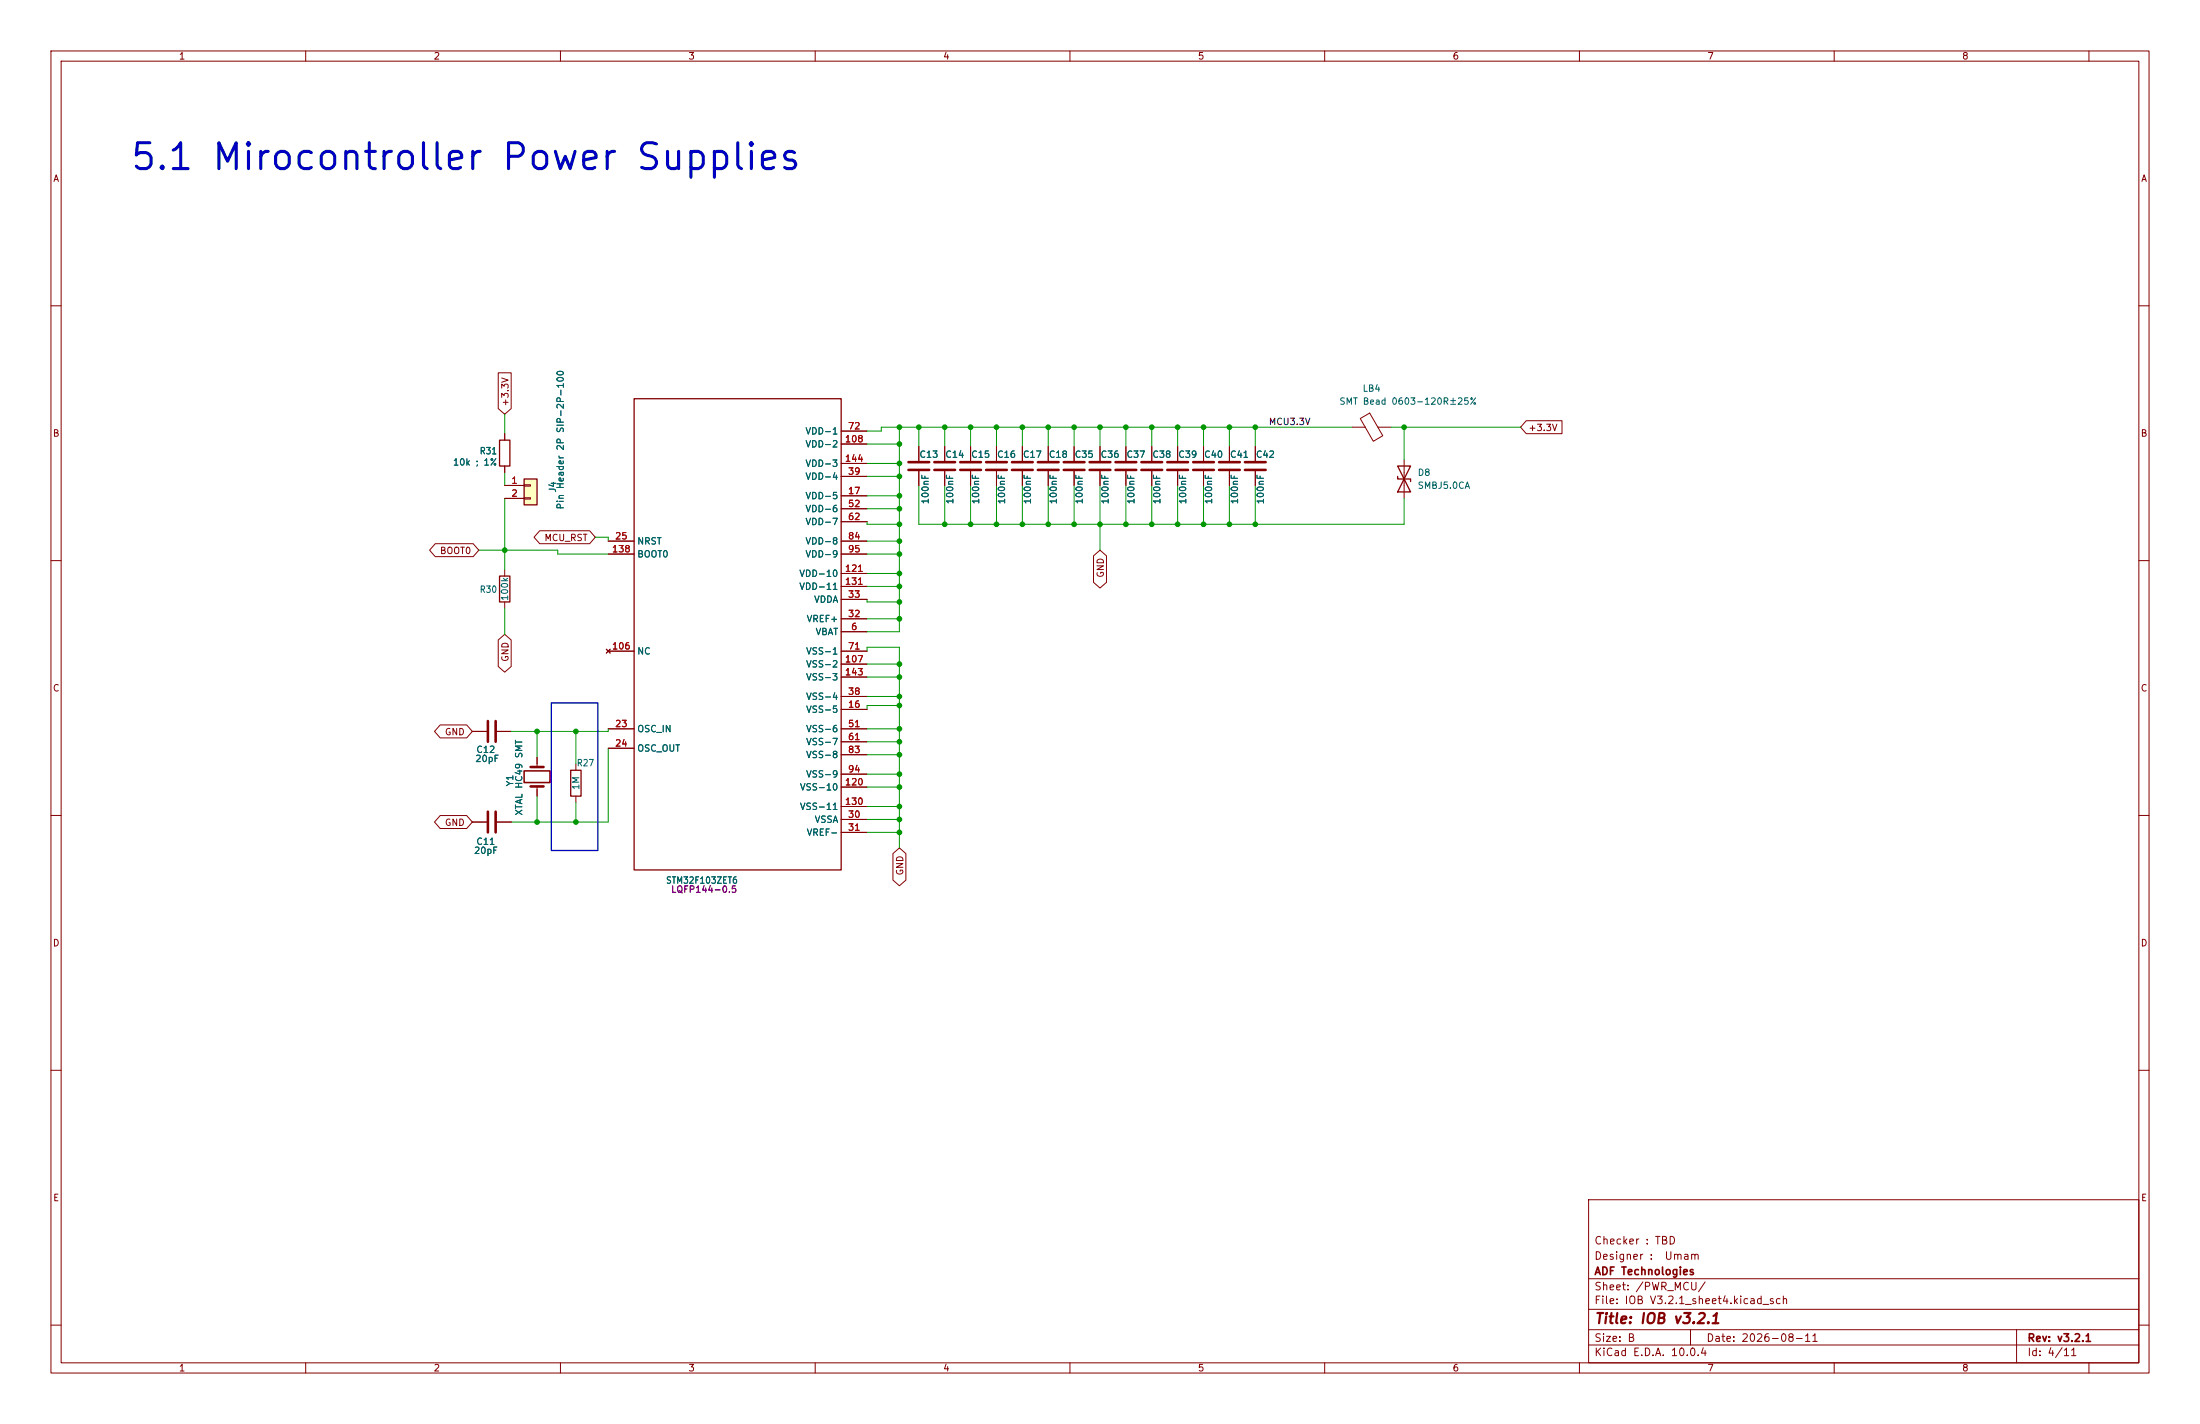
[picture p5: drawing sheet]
<svg xmlns="http://www.w3.org/2000/svg" width="432mm" height="279mm" viewBox="0 0 432 279" stroke-linecap="round" stroke-linejoin="round" font-family="sans-serif">
<g fill="none" stroke="#840000" stroke-width=".2">
<path d="M10 10h411.8v259.4h-411.8zM12 12h407.8v255.4h-407.8zM60 10v2M110 10v2M160 10v2M210 10v2M260 10v2M310 10v2M360 10v2M410 10v2M10 60h2M419.8 60h2"/>
<path d="M10 110h2M419.8 110h2M10 160h2M419.8 160h2M10 210h2M419.8 210h2M311.8 235.4h108v32h-108zM10 260h2M311.8 256.9h108M311.8 250.9h108M419.8 260h2M60 267.4v2"/>
<path d="M110 267.4v2M160 267.4v2M210 267.4v2M260 267.4v2M310 267.4v2M311.8 263.9h108M311.8 260.9h108M331.8 260.9v3M360 267.4v2M395.8 260.9v6.5M410 267.4v2"/>
</g>
<path d="M102.9 94h2.5v5.1h-2.5z" fill="#ffffc2"/>
<path d="M124.5 78.2h40.6v92.5h-40.6zM98 86.4h2.1v5h-2.1zM102.9 94h2.5v5.1h-2.5zM274.3 91.4h2.6l-2.6 5.1h2.6zM274.3 93.5v.5h2.6v.5M98 113h2.1v5.1h-2.1zM112 151.1h2v5.1h-2z" fill="none" stroke="#840000" stroke-width=".25"/>
<g fill="none" stroke="#840000" stroke-width=".2">
<path d="M97.8 73.1h2.5v7.1l-1.2 1.1-1.3-1.1zM99.1 95.3h3.8M99.1 97.8h3.8M99.1 85.1v1.3M99.1 91.4v1.3M102.9 95.1h1.2v.3h-1.2zM102.9 97.7h1.2v.2h-1.2zM165.1 97.3h5.1M165.1 93.5h5.1M165.1 99.8h5.1M165.1 84.6h5.1M165.1 87.1h5.1"/>
<path d="M165.1 90.9h5.1M180.3 87.6v2.8M180.3 92.5v2.8M185.4 87.6v2.8M185.4 92.5v2.8M190.5 87.6v2.8M190.5 92.5v2.8M195.6 87.6v2.8M195.6 92.5v2.8M200.7 87.6v2.8M200.7 92.5v2.8M205.7 87.6v2.8"/>
<path d="M205.7 92.5v2.8M210.8 87.6v2.8M210.8 92.5v2.8M215.9 87.6v2.8M215.9 92.5v2.8M221 87.6v2.8M221 92.5v2.8M226.1 87.6v2.8M226.1 92.5v2.8M231.1 87.6v2.8M231.1 92.5v2.8M236.2 87.6v2.8"/>
<path d="M236.2 92.5v2.8M241.3 87.6v2.8M241.3 92.5v2.8M246.4 87.6v2.8M246.4 92.5v2.8M265.4 83.8h2.6M267 82.1l1.8-1 2.6 4.4-1.9 1.1zM270.5 83.8h2.5M275.6 90.2v7.6M299.6 82.5h7v2.6h-7l-1.2-1.3zM85.4 106.7h7.5l1.1 1.3-1.1 1.2h-7.5l-1.1-1.2zM99.1 111.8v1.2"/>
<path d="M99.1 118.1v1.3M105.9 104.1h9.8l1.1 1.3-1.1 1.3h-9.8l-1.1-1.3zM119.4 106.2h5.1M119.4 108.7h5.1M165.1 106.2h5.1M165.1 117.6h5.1M165.1 102.4h5.1M165.1 108.7h5.1M165.1 112.5h5.1M165.1 115.1h5.1M214.6 109.1l1.3-1.1 1.3 1.1v5.2l-1.3 1.1-1.3-1.1zM97.8 125.6l1.3-1.1 1.2 1.1v5.2l-1.2 1.1-1.3-1.1z"/>
<path d="M119 127.4l.8 .7M119.4 127.8h5.1M119.8 127.4l-.8 .7M165.1 124h5.1M165.1 139.2h5.1M165.1 121.4h5.1M165.1 136.7h5.1M165.1 127.8h5.1M165.1 130.3h5.1M165.1 132.8h5.1M86.4 142.2h5.2l1.1 1.3-1.1 1.3h-5.2l-1.1-1.3zM92.7 143.5h2.8"/>
<path d="M97.5 143.5h2.8M105.4 148.6v1.9M105.4 154.3v1.9M113 149.9v1.2M113 156.2v1.3M119.4 143h5.1M119.4 146.8h5.1M165.1 143h5.1M165.1 145.5h5.1M165.1 148.1h5.1M165.1 151.9h5.1M165.1 154.4h5.1"/>
<path d="M165.1 158.2h5.1M86.4 160h5.2l1.1 1.3-1.1 1.3h-5.2l-1.1-1.3zM92.7 161.3h2.8M97.5 161.3h2.8M165.1 160.8h5.1M165.1 163.3h5.1M175.3 167.5l1.2-1.1 1.3 1.1v5.2l-1.3 1.1-1.2-1.1z"/>
</g>
<g fill="none" stroke="#840000" stroke-width=".51">
<path d="M178.3 90.7h4.1M178.3 92.2h4.1M183.4 90.7h4.1M183.4 92.2h4.1M188.5 90.7h4M188.5 92.2h4M193.5 90.7h4.1M193.5 92.2h4.1M198.6 90.7h4.1M198.6 92.2h4.1M203.7 90.7h4.1M203.7 92.2h4.1"/>
<path d="M208.8 90.7h4.1M208.8 92.2h4.1M213.9 90.7h4M213.9 92.2h4M218.9 90.7h4.1M218.9 92.2h4.1M224 90.7h4.1M224 92.2h4.1M229.1 90.7h4.1M229.1 92.2h4.1M234.2 90.7h4.1M234.2 92.2h4.1"/>
<path d="M239.3 90.7h4M239.3 92.2h4M244.3 90.7h4.1M244.3 92.2h4.1M95.8 141.5v4M95.8 159.3v4M97.3 141.5v4M97.3 159.3v4M104.1 150.5h2.6M104.1 154.3h2.6"/>
</g>
<path d="M102.9 151.3h5v2.2h-5z" fill="none" stroke="#840000" stroke-width=".3"/>
<g fill="none" stroke="#009600" stroke-width=".2">
<path d="M99.1 81.3v3.8M99.1 92.7v2.6M99.1 97.8v14M170.2 97.3h6.3M170.2 93.5h6.3M170.2 99.8h6.3M170.2 90.9h6.3M170.2 87.1h6.3M176.5 83.8v40.2h-6.3M180.3 95.3v7.6h95.3v-5.1M180.3 83.8v3.8M185.4 83.8v3.8"/>
<path d="M185.4 95.3v7.6M190.5 83.8v3.8M190.5 95.3v7.6M195.6 83.8v3.8M195.6 95.3v7.6M200.7 83.8v3.8M200.7 95.3v7.6M205.7 83.8v3.8M205.7 95.3v7.6M210.8 83.8v3.8M210.8 95.3v7.6M215.9 83.8v3.8"/>
<path d="M215.9 95.3v12.7M221 83.8v3.8M221 95.3v7.6M226.1 83.8v3.8M226.1 95.3v7.6M231.1 83.8v3.8M231.1 95.3v7.6M236.2 83.8v3.8M236.2 95.3v7.6M241.3 83.8v3.8M241.3 95.3v7.6M246.4 83.8v3.8"/>
<path d="M246.4 95.3v7.6M265.4 83.8h-92.4v.8h-2.8M273 83.8h25.4M275.6 83.8v6.4M94 108h15.5v.7h9.9M99.1 119.4v5.1M116.8 105.4h2.6v.8M170.2 102.4v.5h6.3M170.2 117.6v.5h6.3M170.2 115.1h6.3M170.2 108.7h6.3M170.2 106.2h6.3"/>
<path d="M170.2 112.5h6.3M170.2 127.8v-.8h6.3v39.4M170.2 136.7h6.3M170.2 130.3h6.3M170.2 121.4h6.3M170.2 132.8h6.3M176.5 138.4h-6.3v.8M105.4 143.5v5.1M105.4 156.2v5.1M113 143.5v6.4M113 157.5v3.8M119.4 143v.5h-19.1"/>
<path d="M119.4 146.8v14.5h-19.1M170.2 154.4h6.3M170.2 151.9h6.3M170.2 145.5h6.3M170.2 143h6.3M170.2 148.1h6.3M170.2 158.2h6.3M170.2 160.8h6.3M170.2 163.3h6.3"/>
</g>
<path d="M108.2 137.9h9.1v29h-9.1z" fill="none" stroke="#0000c2" stroke-width=".25"/>
<g fill="#009600" stroke="#009600" stroke-width=".2">
<circle cx="176.5" cy="93.5" r=".46"/>
<circle cx="176.5" cy="97.3" r=".46"/>
<circle cx="176.5" cy="99.8" r=".46"/>
<circle cx="176.5" cy="87.1" r=".46"/>
<circle cx="176.5" cy="83.8" r=".46"/>
<circle cx="176.5" cy="90.9" r=".46"/>
<circle cx="176.5" cy="118.1" r=".46"/>
<circle cx="176.5" cy="115.1" r=".46"/>
<circle cx="176.5" cy="108.7" r=".46"/>
<circle cx="176.5" cy="106.2" r=".46"/>
<circle cx="176.5" cy="102.9" r=".46"/>
<circle cx="176.5" cy="112.5" r=".46"/>
<circle cx="236.2" cy="102.9" r=".46"/>
<circle cx="226.1" cy="102.9" r=".46"/>
<circle cx="231.1" cy="102.9" r=".46"/>
<circle cx="215.9" cy="102.9" r=".46"/>
<circle cx="221" cy="102.9" r=".46"/>
<circle cx="246.4" cy="83.8" r=".46"/>
<circle cx="241.3" cy="83.8" r=".46"/>
<circle cx="246.4" cy="102.9" r=".46"/>
<circle cx="241.3" cy="102.9" r=".46"/>
<circle cx="236.2" cy="83.8" r=".46"/>
<circle cx="275.6" cy="83.8" r=".46"/>
<circle cx="226.1" cy="83.8" r=".46"/>
<circle cx="231.1" cy="83.8" r=".46"/>
<circle cx="176.5" cy="132.8" r=".46"/>
<circle cx="176.5" cy="130.3" r=".46"/>
<circle cx="176.5" cy="151.9" r=".46"/>
<circle cx="176.5" cy="154.4" r=".46"/>
<circle cx="176.5" cy="158.2" r=".46"/>
<circle cx="176.5" cy="148.1" r=".46"/>
<circle cx="176.5" cy="143" r=".46"/>
<circle cx="176.5" cy="145.5" r=".46"/>
<circle cx="176.5" cy="160.8" r=".46"/>
<circle cx="176.5" cy="138.4" r=".46"/>
<circle cx="176.5" cy="136.7" r=".46"/>
<circle cx="176.5" cy="163.3" r=".46"/>
<circle cx="215.9" cy="83.8" r=".46"/>
<circle cx="210.8" cy="83.8" r=".46"/>
<circle cx="200.7" cy="102.9" r=".46"/>
<circle cx="205.7" cy="102.9" r=".46"/>
<circle cx="205.7" cy="83.8" r=".46"/>
<circle cx="200.7" cy="83.8" r=".46"/>
<circle cx="210.8" cy="102.9" r=".46"/>
<circle cx="221" cy="83.8" r=".46"/>
<circle cx="105.4" cy="161.3" r=".46"/>
<circle cx="113" cy="161.3" r=".46"/>
<circle cx="113" cy="143.5" r=".46"/>
<circle cx="105.4" cy="143.5" r=".46"/>
<circle cx="176.5" cy="121.4" r=".46"/>
<circle cx="99.1" cy="108" r=".46"/>
<circle cx="185.4" cy="102.9" r=".46"/>
<circle cx="180.3" cy="83.8" r=".46"/>
<circle cx="185.4" cy="83.8" r=".46"/>
<circle cx="190.5" cy="83.8" r=".46"/>
<circle cx="195.6" cy="83.8" r=".46"/>
<circle cx="190.5" cy="102.9" r=".46"/>
<circle cx="195.6" cy="102.9" r=".46"/>
</g>
<text font-size="5.1" fill="#0000c2" x="25.3" y="34.6">5.1 Mirocontroller Power Supplies</text>
<text font-size="2" fill="#840000" x="312.8" y="260.2">Title: IOB v3.2.1</text>
<g font-size="1.5" fill="#840000">
<text x="312.8" y="244.5">Checker : TBD</text>
<text x="312.8" y="250.5">ADF Technologies</text>
<text x="312.8" y="247.5">Designer :</text>
<text x="326.6" y="247.5">Umam</text>
<text x="312.8" y="256.2">File: IOB V3.2.1_sheet4.kicad_sch</text>
<text x="312.8" y="253.5">Sheet: /PWR_MCU/</text>
<text x="312.8" y="263.6">Size: B</text>
<text x="334.8" y="263.6">Date: 2026-08-11</text>
<text x="397.8" y="263.6">Rev: v3.2.1</text>
<text x="312.8" y="266.4">KiCad E.D.A. 10.0.4</text>
<text x="397.8" y="266.4">Id: 4/11</text>
</g>
<g font-size="1.3" fill="#840000">
<text x="35" y="12">1</text>
<text x="85" y="12">2</text>
<text x="135" y="12">3</text>
<text x="185" y="12">4</text>
<text x="235" y="12">5</text>
<text x="285" y="12">6</text>
<text x="335" y="12">7</text>
<text x="385" y="12">8</text>
<text x="10.3" y="36">A</text>
<text x="420.1" y="36">A</text>
<text x="100.1" y="79.9" transform="rotate(-90 100.1 79.9)">+3.3V</text>
<text x="10.3" y="86">B</text>
<text x="299.9" y="84.9">+3.3V</text>
<text x="420.1" y="86">B</text>
<text x="106.7" y="106.5">MCU_RST</text>
<text x="86.2" y="109">BOOT0</text>
<text x="217" y="113.5" transform="rotate(-90 217 113.5)">GND</text>
<text x="100.1" y="130" transform="rotate(-90 100.1 130)">GND</text>
<text x="10.3" y="136">C</text>
<text x="420.1" y="136">C</text>
<text x="87.2" y="144.6">GND</text>
<text x="87.2" y="162.4">GND</text>
<text x="177.6" y="171.9" transform="rotate(-90 177.6 171.9)">GND</text>
<text x="10.3" y="186">D</text>
<text x="420.1" y="186">D</text>
<text x="10.3" y="236">E</text>
<text x="420.1" y="236">E</text>
<text x="35" y="269.4">1</text>
<text x="85" y="269.4">2</text>
<text x="135" y="269.4">3</text>
<text x="185" y="269.4">4</text>
<text x="235" y="269.4">5</text>
<text x="285" y="269.4">6</text>
<text x="335" y="269.4">7</text>
<text x="385" y="269.4">8</text>
</g>
<g font-size="1.3" fill="#006464">
<text x="267.3" y="77.2">LB4</text>
<text x="262.8" y="79.7">SMT Bead 0603-120R±25%</text>
<text x="94.1" y="89.4">R31</text>
<text x="158" y="85.6">VDD-1</text>
<text x="158" y="88.1">VDD-2</text>
<text x="88.8" y="91.6">10k ; 1%</text>
<text x="158" y="94.4">VDD-4</text>
<text x="158" y="91.9">VDD-3</text>
<text x="180.3" y="90.1">C13</text>
<text x="185.4" y="90.1">C14</text>
<text x="190.5" y="90.1">C15</text>
<text x="195.6" y="90.1">C16</text>
<text x="200.7" y="90.1">C17</text>
<text x="205.7" y="90.1">C18</text>
<text x="210.8" y="90.1">C35</text>
<text x="215.9" y="90.1">C36</text>
<text x="221" y="90.1">C37</text>
<text x="226.1" y="90.1">C38</text>
<text x="231.1" y="90.1">C39</text>
<text x="236.2" y="90.1">C40</text>
<text x="241.3" y="90.1">C41</text>
<text x="246.4" y="90.1">C42</text>
<text x="278.1" y="93.7">D8</text>
<text x="109.4" y="96.8" transform="rotate(-90 109.4 96.8)">J4</text>
<text x="111" y="100.1" transform="rotate(-90 111 100.1)">Pin Header 2P SIP-2P-100</text>
<text x="158" y="98.3">VDD-5</text>
<text x="158" y="100.8">VDD-6</text>
<text x="182.6" y="99.1" transform="rotate(-90 182.6 99.1)">100nF</text>
<text x="187.4" y="99.1" transform="rotate(-90 187.4 99.1)">100nF</text>
<text x="192.5" y="99.1" transform="rotate(-90 192.5 99.1)">100nF</text>
<text x="197.6" y="99.1" transform="rotate(-90 197.6 99.1)">100nF</text>
<text x="202.6" y="99.1" transform="rotate(-90 202.6 99.1)">100nF</text>
<text x="207.7" y="99.1" transform="rotate(-90 207.7 99.1)">100nF</text>
<text x="212.8" y="99.1" transform="rotate(-90 212.8 99.1)">100nF</text>
<text x="217.9" y="99.1" transform="rotate(-90 217.9 99.1)">100nF</text>
<text x="223" y="99.1" transform="rotate(-90 223 99.1)">100nF</text>
<text x="228" y="99.1" transform="rotate(-90 228 99.1)">100nF</text>
<text x="233.1" y="99.1" transform="rotate(-90 233.1 99.1)">100nF</text>
<text x="238.2" y="99.1" transform="rotate(-90 238.2 99.1)">100nF</text>
<text x="243.3" y="99.1" transform="rotate(-90 243.3 99.1)">100nF</text>
<text x="248.4" y="99.1" transform="rotate(-90 248.4 99.1)">100nF</text>
<text x="278.1" y="96.2">SMBJ5.0CA</text>
<text x="125" y="107.1">NRST</text>
<text x="158" y="103.3">VDD-7</text>
<text x="158" y="107.1">VDD-8</text>
<text x="125" y="109.7">BOOT0</text>
<text x="156.8" y="113.5">VDD-10</text>
<text x="158" y="109.7">VDD-9</text>
<text x="94.1" y="116.6">R30</text>
<text x="100" y="118" transform="rotate(-90 100 118)">100k</text>
<text x="156.8" y="116">VDD-11</text>
<text x="159.7" y="118.6">VDDA</text>
<text x="158.2" y="122.4">VREF+</text>
<text x="160" y="124.9">VBAT</text>
<text x="125" y="128.7">NC</text>
<text x="158.1" y="128.7">VSS-1</text>
<text x="158.1" y="131.3">VSS-2</text>
<text x="158.1" y="137.6">VSS-4</text>
<text x="158.1" y="133.8">VSS-3</text>
<text x="125" y="144">OSC_IN</text>
<text x="158.1" y="140.2">VSS-5</text>
<text x="158.1" y="144">VSS-6</text>
<text x="93.2" y="149.8">20pF</text>
<text x="93.4" y="148">C12</text>
<text x="125" y="147.8">OSC_OUT</text>
<text x="158.1" y="146.5">VSS-7</text>
<text x="158.1" y="149.1">VSS-8</text>
<text x="101" y="154.4" transform="rotate(-90 101 154.4)">Y1</text>
<text x="113.1" y="150.7">R27</text>
<text x="114" y="155.1" transform="rotate(-90 114 155.1)">1M</text>
<text x="156.9" y="155.4">VSS-10</text>
<text x="158.1" y="152.9">VSS-9</text>
<text x="102.8" y="160.1" transform="rotate(-90 102.8 160.1)">XTAL HC49 SMT</text>
<text x="156.9" y="159.2">VSS-11</text>
<text x="159.8" y="161.8">VSSA</text>
<text x="92.9" y="167.8">20pF</text>
<text x="93.4" y="166.1">C11</text>
<text x="158.2" y="164.3">VREF-</text>
<text x="130.6" y="173.7">STM32F103ZET6</text>
</g>
<text font-size="1.3" fill="#0f0f0f" x="248.9" y="83.7">MCU3.3V</text>
<g font-size="1.3" fill="#a90000">
<text x="165.7" y="87.1">108</text>
<text x="166.3" y="84.6">72</text>
<text x="100.3" y="95.2">1</text>
<text x="165.7" y="90.9">144</text>
<text x="166.3" y="93.4">39</text>
<text x="100.3" y="97.8">2</text>
<text x="166.3" y="97.3">17</text>
<text x="166.3" y="99.8">52</text>
<text x="120.6" y="106.1">25</text>
<text x="166.3" y="102.3">62</text>
<text x="166.3" y="106.1">84</text>
<text x="120" y="108.7">138</text>
<text x="165.7" y="112.5">121</text>
<text x="166.3" y="108.7">95</text>
<text x="165.7" y="115">131</text>
<text x="166.3" y="117.6">33</text>
<text x="166.3" y="121.4">32</text>
<text x="166.9" y="123.9">6</text>
<text x="120" y="127.7">106</text>
<text x="165.7" y="130.3">107</text>
<text x="166.3" y="127.7">71</text>
<text x="165.7" y="132.8">143</text>
<text x="166.3" y="136.6">38</text>
<text x="120.6" y="143">23</text>
<text x="166.3" y="139.2">16</text>
<text x="166.3" y="143">51</text>
<text x="120.6" y="146.8">24</text>
<text x="166.3" y="145.5">61</text>
<text x="166.3" y="148.1">83</text>
<text x="165.7" y="154.4">120</text>
<text x="166.3" y="151.9">94</text>
<text x="165.7" y="158.2">130</text>
<text x="166.3" y="160.8">30</text>
<text x="166.3" y="163.3">31</text>
</g>
<text font-size="1.3" fill="#840084" x="131.6" y="175.5">LQFP144-0.5</text>
</svg>
